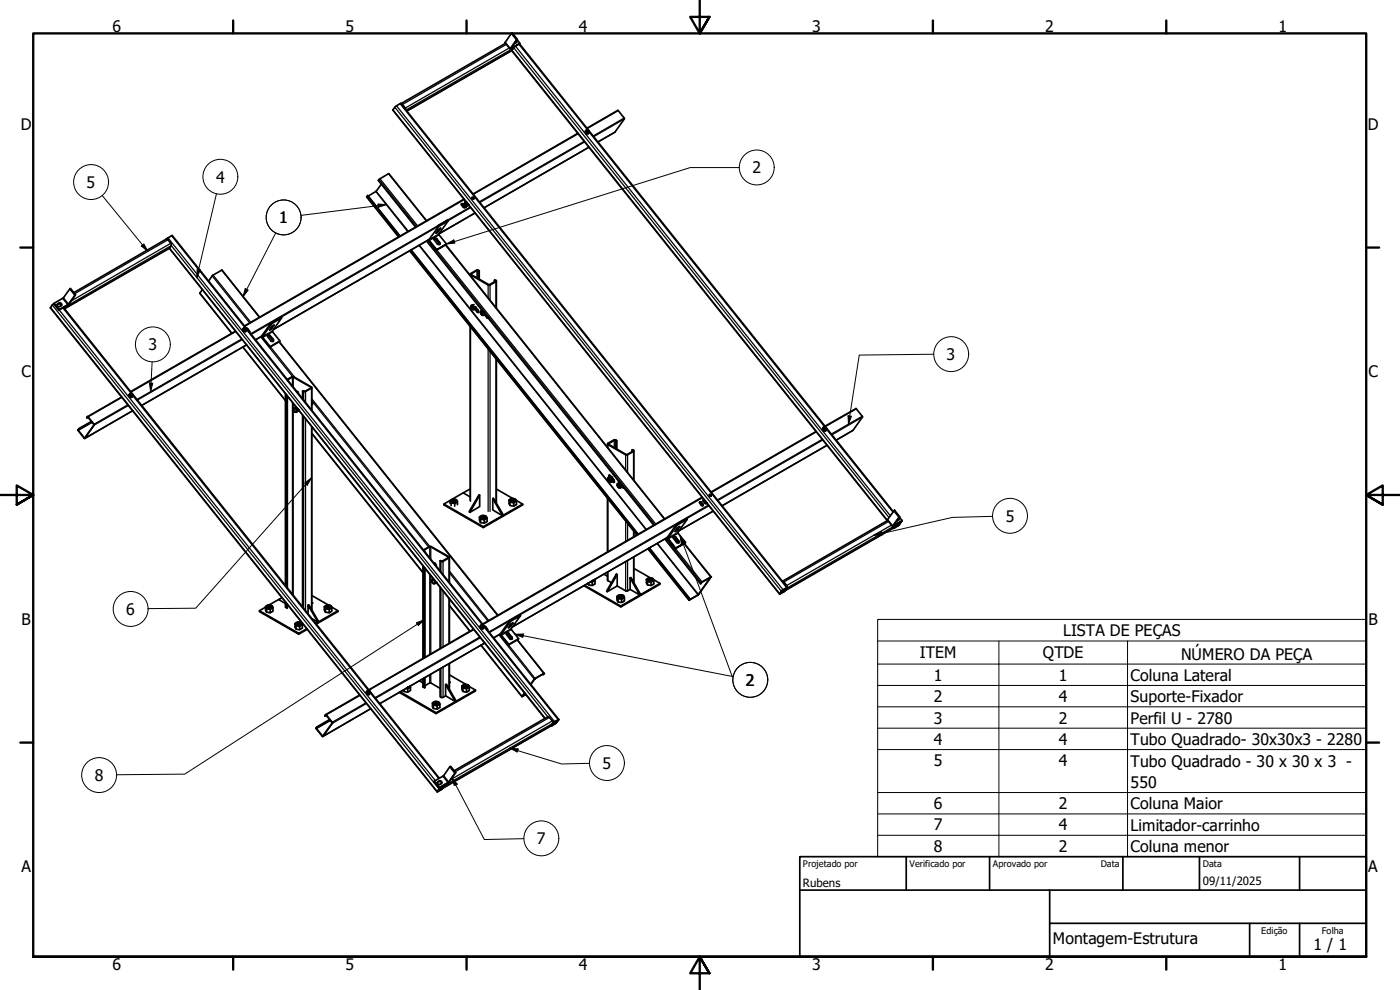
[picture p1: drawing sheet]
<svg xmlns="http://www.w3.org/2000/svg" width="420mm" height="297mm" viewBox="0 0 420 297" stroke-linecap="round" stroke-linejoin="round" font-family="sans-serif">
<g fill="none" stroke="#000" stroke-width=".38">
<path d="M151.6 12.7l1.6 1.9M152 13.3l-31.2 18.1M152.8 14.4l-31.2 18M153.4 14.4v.1M154.2 14.3l112.6 141M154.2 14.4l-32.3 18.6M154.7 13.8l112.5 140.9M155.7 13.3l20.6 25.7M117.9 32.9l116.1 145.3M118.5 32.2l116 145.2M119 31.7l116 145.3M120.1 31.1l116 145.2"/>
<path d="M120.8 31.5l-.1 .1M122.1 33.3l31.6-18.2 112.7 141.1M176.8 39.7l70.7 88.4M184.5 39.7l-5 2.9M185.5 33.2l-9.3 5.4M187.3 35.4l-9.3 5.4M187.4 35.7l-9.2 5.3M110 59l9.7 12M112.8 57.5l9.6 12M112.9 57.4l9.7 12M113.7 53.8l11.3 14.2M114 53.6l11.3 14.2"/>
<path d="M116.6 52.1l11.4 14.2M139.4 59.9l-65.9 38M173.5 40.1l-31.5 18.2M175.3 42.4l-31.5 18.2M175.5 42.6l-31.5 18.2M176.7 44.2l-31.4 18.1M50.4 71.9l-28 16.2M50.4 71.4l116 145.1M50.9 74.5l112.7 141M50.9 74.4l-31.6 18.2M51.2 73l-29.8 17.3M51.4 73.7l-32.3 18.7"/>
<path d="M51.4 73.7l113 141.4M51.5 70.7l22 27.6M123 75.2l68.1 85.3M125.7 73.6l68.2 85.3M125.9 73.5l68.1 85.4M128.3 72.1l68.2 85.3M128.6 72l-46.5 26.8M131.1 71.6l-.2 .3M131.1 75l65.7 82.2M131.4 68l-47 27.2M131.4 69.2l.2 .3M131.7 70.2l-3 1.6"/>
<path d="M131.8 70.5l-3.1 1.8M132 72.8l-.2 .1M132.1 68.5l.1 .1M133.7 73.5l65.7 82.3M139 61.3h-.1M140.6 61.5l-.4 .1M140.6 61.6l-.2 .1M141.2 62.1l-66 38M141.3 62.3l-6.9 4M142.6 63.9l-10.8 6.3M15.2 92.3l116 145.2M15.7 91.5l116.1 145.2"/>
<path d="M17.3 91.2l-.1 .2M17.8 91l.6 .7M17.8 93l112.8 141.2M17.8 90.9l-.1 .2M18.2 91.2h.1M18.8 89.5l1.5 2.1M18.9 92.4l20.5 25.6M19 89.3l1.6 1.9 .2-.1M60 87.9l9.6 12.1M63.7 82.8l11.2 14.1M63.9 82.5l11.3 14.2M66.5 81.1l11.4 14.1"/>
<path d="M70.7 99.5l-31.4 18.2M74 99l70.8 88.5M74.3 98.6l-.1 .1M74.8 99.2l-.1 .1M74.8 99.4l-.1 .1M81.3 97l-5.9 3.3M81.4 98.3l.2 .2M81.8 99.3l-3 1.7-.2-.3M81.8 99.6l-3.1 1.8M82.2 97.5v.1M141.2 82.5v.2M141.2 98v52.4"/>
<path d="M141.4 82.2v.1M143.1 81.1v2.3M143.3 93.5l-.1 .1M143.4 81.1v2.5M146.2 95.2l-.1 .1M146.5 85.5v3.9M147.1 85.5v4.6M148.7 84.3v.1M148.8 84.5v7.8M36.6 119.2l-10.2 5.9M39.9 118.7l70.7 88.5M72.5 101.7l-31.4 18.2"/>
<path d="M72.7 101.9l-31.5 18.2M72.9 104.1l12.8 16M74 103.5l-31.5 18.2M78.2 101l9.6 12M78.5 100.8l-1.8 1.1M81.1 100.7l-.1 .2M81.2 104.1l7.3 9.1M82 101.8l-.1 .2M83.8 102.6l65.5 82M85.8 118.3v57.6M87.8 113.1v2.6M88 113.1v3"/>
<path d="M91.1 117.5v2.5M91.7 117.5v3.2M93.3 116.2v.2M93.5 116.4v6.5M93.6 119.7l35.4 44.2M146.5 104.7v48.8M147.1 105.5v48M148.8 107.6v43.2M25.5 131.3l-.2 .1M26.2 125l.2 .1M27.6 126.7l-4.2 2.3M27.7 126.7l-4.2 2.5"/>
<path d="M38.4 121.5l-10.2 5.9M38.5 121.7l-10.3 5.8M39.8 123.2l-14.4 8.2M87.8 120.7v57.5M88 121.1v57.5M91.1 125v57.5M91.7 125.7v57.5M93.5 127.9v54.9M93.6 120.3l35.1 43.8M93.6 130l33.3 41.8M182.4 133l.2 .1-.2 1.3M184.2 132l.1 2.3"/>
<path d="M184.8 132l-.1 2.5M187.9 136.4l-.1 4.6M188.2 136.4l.1 5.3M190.1 135.1v8.8M245 129.6l-31.4 18.2M246.8 131.8l-31.5 18.2M247 132l-31.5 18.2M248 128.8l20 24.9M248.2 133.6l-31.5 18.2M256 129.1l-5 3M257 122.7l-9.3 5.3M258.8 124.9l-9.3 5.3"/>
<path d="M258.8 125.1l-9.1 5.4M182.4 149.7v15.8M184 144.4l-.1 .1M186.9 146.2h-.1M187.8 156.3v6.2M188.3 157.1v5M190.1 159.2v1.9M203 157.4l-47 27.1M203.1 158.7l.2 .3M203.5 159.7l-3 1.7-.2-.3M203.9 158l.1 .1M210.4 150.7h.1"/>
<path d="M210.8 149.3l-65.8 38.1M210.9 151.3v.1M211 151.5l-.4 .2M211 151.6l-.2 .2M212 150.9l-.4 .2M212 151.1l-.2 .1M212.6 151.6l-65.9 38M212.8 151.8l-6.7 3.8M214.1 153.3l-10.3 5.9M266.4 155.9l1.5 1.9M266.7 156.4l-31.4 18.2M267.6 157.5l-31.5 18.2"/>
<path d="M268.2 158.4l-32.4 18.7M268.2 157.7h.1M268.4 158.2v.2M268.7 157.7l-32.4 18.7M269.2 157.3l.3 .4M269.4 157.1l.3 .4M269.6 155.7l.1 .2M270.3 156.7v.1M127.1 169.9v27.6M127.1 165.1h.1M128.8 164l.2 3.4M129 172.3v24.1"/>
<path d="M129.3 172.7v23.5M129.4 164l-.1 3.8M132.3 176.6v17.8M132.5 168.3l-.2 .2v3.1M132.8 168.3l.2 .2v3.8M133 177.3v16.8M134.7 167.1h-.1l.1 .3v7.1M134.7 179.5v13.6M134.9 171.3l11.8 14.9M134.9 171.9l11.5 14.5M182.4 171.6v2.6M187.8 168.5v8.8"/>
<path d="M188.3 168.2v9.1M190.1 167.2v7.4M194.4 164.6l12.4 15.5M197.2 163.1l12.2 15.4M197.3 163l12.4 15.3M199.8 161.5l10.7 13.3M200.1 161.4l.2 .3M200.3 161.3l-46.6 26.8M202.7 164.6l8 10.1M202.8 161.1l-.1 .2M203.2 162.2l-.1 .1M203.5 160l-3 1.8"/>
<path d="M203.7 162.3l-.1 .2M205.3 163.1l7.9 10.1M213.4 173.2h-.1M234.2 178h.1M234.9 177l.4 .5M235.2 174.9h.1M235.3 176.9l.3 .3M235.5 175.2h.1M236 176.5h.1M85.8 180.8v1.6M134.7 199.1v7.5M134.9 181.6l6.2 7.8"/>
<path d="M142.2 188.9l-31.5 18.2M144 191.1l-31.5 18.2M144.1 191.4l-31.4 18.1M144.4 193.5l12.4 15.5M145.3 188.1l22.2 27.8M145.4 193l-31.4 18.1M145.7 188.1h.1M146.2 188.7v.1M146.3 188.8l-.1 .1M146.3 189h-.1M149.7 190.5l10.8 13.3M150.1 190.3l10.5 13.3"/>
<path d="M150.2 190.2l-2.1 1.2M152.7 190v.2M153 186.3l-6.1 3.5M153 187.6l.3 .3M153.1 191.1v.1M153.4 188.6l-3 1.7-.2-.3M153.5 188.9l-3.1 1.8M153.7 191.2l-.2 .2M153.9 186.9v.1M155.2 192l8.1 10.1M97.7 214.4l.1 .1M99.1 216.1l-4.2 2.3"/>
<path d="M99.2 216.2l-4.3 2.5M108.1 208.6l-10.2 6M109.9 210.9l-10.3 5.9M110 211.1l-10.3 5.8M111.1 207.9l20.6 25.7M111.3 212.6l-14.5 8.3M127.1 203.6v2.6M129 202.4v2.5M129.3 202.3v2.6M132.3 200.5v8.7M133 200.1v9.1M164.9 215.3l-28.3 16.3"/>
<path d="M165.4 217.7l-32.4 18.7M165.6 217.6l.1 .1M165.7 216.3l-30.4 17.6M165.9 217l-32.4 18.7M166.4 216.6l.3 .4M166.7 216.5l.2 .3M167.4 216l.1 .1M97 220.7l-.3 .2M131.3 235l.2 .3M131.4 237.3v.1M131.4 234.6l-.1 .1M131.9 234.3l-.1 .2"/>
<path d="M132.2 236.4l.3 .4M132.2 236.2l.1 .1M132.5 236.2l.3 .3M132.9 232.9l1.5 1.9-.1 .1M133.2 232.7l1.5 1.9 .2-.1M133.3 235.8h.1M133.3 235.6h.1"/>
</g>
<g fill="none" stroke="#000" stroke-width=".51">
<path d="M151.7 13l-31.4 18.1 .5 .3 1 1.5M153.5 10l.2-.1 1.6 1.9-.3 .1zM153.5 10l-1.9 2.7 1.5 2M153.5 15.2l112.8 141.1M154.2 14.1l-.6 1.1-31.5 18.1M154.9 12.3l.1 .4M155 12.2l.1 .4-.7 .5M155.2 11.9l.8 1.1M155.3 11.8l-1.9 2.7 2.6-1.5-2.9 1.7 1.9-2.8M155.9 13.1l112.2 140.4M120.5 31.4l1.1 1.4M173.4 40l-31.4 18.2"/>
<path d="M175.7 39.4l-.1 .2 .2 .5M176 39a.57 .57 0 0 1 .7 .2 .57 .57 0 0 1-.2 .8 .6 .6 0 0 1-.6-.3 .6 .6 0 0 1 .1-.7zM176 39.9l-.2 .2M176.1 39.2l-.1 .1a.33 .33 0 0 0 .2 .4 .33 .33 0 0 0 .4-.1M176.1 38.5l9.3-5.4 2 2.4-2.9 4.2-5 2.9M176.4 39a.39 .39 0 0 0-.5 .4 .39 .39 0 0 0 .5 .4 .39 .39 0 0 0 .3-.6M176.6 40l-.2 .2M176.7 39.5l-.1 .1M176.8 39.6l-.3 .6-.7-.1M110.3 58.7l9.8 12.2-9.7-12.2-.4 .4 9.6 12M114.4 55.3l-1.5 2.2-2.4 1.4M139.3 59.7l-65.9 38.1"/>
<path d="M141.6 59.3l.4 .1 .2 .3M176.7 44.2l-31.4 18.1M49.9 71.8l1.8-1.1 116 145.2M50.8 74.5l112.7 141.1M122.9 75.2l68.2 85.3M123.3 75l68.2 85.3M123.4 75l68.1 85.3M128 66.2l-11.3-14.1-3 1.7-.2 .4 11.2 13.9M128 72.3l68.2 85.3M130.2 71.6l.7 .1 1.1 1.6M130.2 71.6l.2-.2 .6 .2 1 1.2a.42 .42 0 0 1-.1 .6 .42 .42 0 0 1-.6-.2zM130.2 71.7h.5l1.3 1.5"/>
<path d="M131.1 74.9l2.9-1.7-3.1 1.9M131.4 69.2l-.1 .2M131.6 68l-.3-.3 3-1.7 .2 .3-2.8 3.9 2.3 3M131.6 68.8l-.8 1.2 .6-.3 .9-1.3-.8 .5M133.8 73.5l65.7 82.2M134.5 66.3l-2.9 1.7-2.8 3.9v.2l2.3 2.8-.2 .2-2.4-3.1-46.4 26.9M138.4 61.2l.6 .2M138.9 61.8v.2M139.1 62.2l.3 .1M139.1 61.3l-.4-.2-.3 .2 .5 .8M139.1 61.5h.1M139.2 61.1l-.3 .5 .3 .6h.5l.4-.4"/>
<path d="M139.4 62h.1M139.4 61.3h.1M139.4 61.3l.4 .3M139.4 61.3l.3 .2M139.5 60.6h.5l.6 1M139.6 61.4h.1M139.6 61.2l-.2 .1M139.6 61.3h.1M139.7 61.2l-.3 .1M139.7 61.5l.1 .1M139.7 61.2l.1 .1M139.7 61.2l-.1 .1"/>
<path d="M139.8 61.5v.1M139.8 61.3l.1 .1M139.8 61.6h.1M139.8 61.3h-.1M139.8 62h.1M139.8 61.3l-.1 .2M139.9 60.5a.29 .29 0 0 0-.4 .1 .29 .29 0 0 0 .1 .4M139.9 61.4v.1M139.9 61.5l-.1 .1M140.4 61.2l-.3 .2M140.5 61.3l-.4 .2M140.7 61.5l-.2 .2-.4-.1"/>
<path d="M142.6 63.9l-10.8 6.3M16.1 91.1l-1 1.3 116.1 145.2M17.1 91.4l.9-.4 .3 .2 .1 .5 .1-.4-.3-.4-.9 .3-.2 .5 .4 .3 .9-.3M18.1 91.1l.3 .4M18.2 91.2l.2 .2M19 92.3l112.8 141.2M19 92.3h.1M21 86.7l.1-.2 1.6 1.9-.2 .2zM21 86.7l-2 2.6-2.9 1.9 1.6 1.9 .1-.2M22.2 87.8l27.7-16.1 .5 .2 1 1.4-.5 1.2-31.5 18.1M22.5 88.6l-2 2.7-2.7 1.6-1.5-1.9M22.7 88.4l-2 2.8-3 1.9"/>
<path d="M60.7 86.9l-.8 1.1 9.6 12M62.6 84.3l1.2-1.6 2.8-1.7 11.3 14.2M70.7 99.4l-31.5 18.1M73 98.7l-.2 .2 .3 .5M73.2 98.3a.56 .56 0 0 1 .8 .2 .56 .56 0 0 1-.3 .8 .58 .58 0 0 1-.6-.3 .58 .58 0 0 1 .1-.7zM73.2 99.2l-.1 .2M73.3 98.5l.2-.2a.35 .35 0 0 1 .5 .3 .35 .35 0 0 1-.4 .4 .35 .35 0 0 1-.3-.4zM73.3 98.5v.4l.6 .1M73.7 98.4a.36 .36 0 0 0-.5 .4 .36 .36 0 0 0 .5 .3 .36 .36 0 0 0 .2-.6M73.8 99.3l-.1 .3M73.9 98.5h.3l.6 .7v.4M73.9 98.9l-.1 .1"/>
<path d="M74 98.5l.7 .8M74.1 98.9l-.2 .3a.38 .38 0 0 1-.3 .4 .38 .38 0 0 1-.4-.2h-.1M74.7 99.2h-.2M74.7 99.3l.1 .3M74.7 99.3l-.1 .1M81.4 96.8l-2.9 4 .2 .5 2.3 2.9 3-1.9-2.3-3 2.8-3.9-2.9 1.7M81.4 96.8l.2 .3-2.8 3.9 2.3 3M81.5 98l.8-.5-.7 1.1-.7 .4zM81.7 97.9l-.4 .6M84.5 95.4l-.2-.3-2.9 1.7M141.1 82.2l2.3-1.2 .4 .3-.7-.2-1.8 1.2 5.4 3.2 2.1-1.1-.4-.3h.4l.2 .3-2.3 1.2-5.5-3.1zM141.1 82.3v.3"/>
<path d="M141.1 97.9v52.3M141.4 92.1l.5 .3-.1 .3-.3-.1zM141.4 92.2a.3 .3 0 0 1 .5 .1 .3 .3 0 0 1-.2 .4M141.4 91.7v.5M141.4 92.2v-.2a.57 .57 0 0 1 .7-.2 .57 .57 0 0 1 .2 .8 .29 .29 0 0 1-.3 .3 .29 .29 0 0 1-.3-.2l.2 .2 .5-.1M141.4 92.2v.1M141.5 92l.4 .3v.5M141.5 91.9l.5 .3v.5M141.5 91.9l.5 .5-.1 .3M141.6 91.9l.4 .2v.5M141.6 91.9l.5 .4-.1 .3M141.8 91.4l-.4 .3"/>
<path d="M141.9 91.6l.5 .6M141.9 91.6l-.5 .1M142.3 91.4l-.4 .2M142.4 92.2v.6M142.6 92.7l1 1M142.7 92.1l.9 1.2a.28 .28 0 0 1 0 .4 .28 .28 0 0 1-.4-.1l-.7-.8M142.7 92l-.3 .2M142.9 92.5l-.5 .3M143.7 81.3v2.4M143.8 81.3v2.5M144.3 94l.4 .5v-.5l-.4-.2a.36 .36 0 0 1 .5 .2 .36 .36 0 0 1-.2 .5M144.3 93.4h.5"/>
<path d="M144.3 93.4v.6M144.3 93.9v-.1a.39 .39 0 0 1 .3-.5 .39 .39 0 0 1 .4 .5l.2 .7h-.6M144.4 93.7l.4 .2v.6v-.5l-.5-.2M144.4 93.7h.1M144.5 93.7l.4 .1v.6v-.4zM144.5 93.6l.5 .4-.1 .4M144.5 94.4l.1 .1M144.6 94.5l.6 .1M144.7 93.1l-.4 .3M144.8 93.4l.4 .6M144.8 93.3v.1M145.2 94v.6"/>
<path d="M145.3 93.9l-.1 .1M145.5 94.4l1.1 1h-.4l-.7-.9M145.7 94.3l-.5 .3M148.4 84.1v.5M149 84.3v8.2M36.5 119.1l-10.2 5.9M38.7 118.4l-.1 .2 .3 .5M39.1 118a.54 .54 0 0 1 .8 .5 .54 .54 0 0 1-.8 .4l-.1-.1a.4 .4 0 0 1-.3-.4 .4 .4 0 0 1 .4-.4zM39.1 118.9l-.2 .2M39.2 118.2l-.1 .1a.32 .32 0 0 0 .1 .4 .32 .32 0 0 0 .4 0M39.5 118.1a.4 .4 0 0 0-.5 .3 .4 .4 0 0 0 .4 .5 .4 .4 0 0 0 .4-.6h-.1M39.6 119l-.1 .2"/>
<path d="M39.7 118.6l-.1 .1M39.9 118.7l-.4 .5-.6-.1M72.9 104.1l12.8 16.1M74 103.5l-31.5 18.2M78.5 100.9l-1.8 1.1M80.3 100.7l.6 .1 1.1 1.3v.3M80.3 100.7l.4-.3 .3 .2 1.1 1.4a.44 .44 0 0 1-.3 .5 .44 .44 0 0 1-.5-.2zM80.7 100.7l1.3 1.6M83.8 102.5l65.6 82.1M84 102.3l-3 1.9M85.7 118.2v57.5M86.1 118.7v57.5"/>
<path d="M86.2 113.8l1.5-.8h.4l5.4 3.1 .1 .3-2 1.1h-.4l-.4-.2 .2-.1 .4 .3 1.9-1.1v-.2l-5.3-3.1-1.7 .9M86.2 118.9v57.5M89.1 117.5l.4 .5-.3-.5M89.5 117.9l-.3-.4 .3 .5M90.8 117.3v2.3M93.6 116.3v6.8M149 107.8v43.2M23.6 128.6l-.2 .5 1.9 2.3M23.6 128.6l-.1 .5 1.8 2.3M25.3 131.4l.2 .1M26.2 125l2 2.5-2.9 3.9M26.2 125l-.1 .4 .4-.2"/>
<path d="M26.4 125.1l-.3 .3M27.5 126.4l-3.9 2.2M27.6 126.5l-3.9 2.2M28.2 127.3l.1 .2-2.8 4M39.8 123.2l-14.3 8.4M88.1 122.5l.8-.3 .2 .3a.65 .65 0 0 1-.1 1.1M88.1 122.5a.74 .74 0 0 1 .7 .3 .74 .74 0 0 1 0 .9 .63 .63 0 0 1-.7-.5 .63 .63 0 0 1 .4-.7l.1 .2a.63 .63 0 0 1 .4 .9 .75 .75 0 0 1-.9-.2 .75 .75 0 0 1 0-.9zM88.8 122.2l-.2 .1M88.9 122.2l-.4 .2M89 122.2l-.1 .1M89 122.4l.3 .4M89.1 122.5l.2 .3"/>
<path d="M89.3 122.9v.4M89.3 122.8l-.3 .2M89.4 122.8v.2M89.4 123h.1M89.5 123h.1M89.5 123l-.1 .1M90.8 124.6v57.5M93.6 120.7v.6M93.6 130.1l33.3 41.7M93.6 128.1v54.9M182.3 133.2v1M185 132.3l-.6-.2-1.8 1.2 5.3 3.1 2.1-1-.2-.5 .4 .4-1.9 1.2h-.5l-5.4-3.1v-.3l2-1.2 .7 .3v2.5"/>
<path d="M185.1 132.2l-.1 2.5M189.7 135v.5M190.2 135.2v8.9M244.9 129.5l-31.5 18.1M247 128.6l-.2 .2M247.1 128.1l-.1 .3a.62 .62 0 0 0 0 .8 .62 .62 0 0 0 .8 .1l.1-.2M247.1 128.1a.54 .54 0 0 1 .9 .3 .54 .54 0 0 1-.6 .7l-.4-.5zM247.3 128.3v.1a.33 .33 0 0 0 .1 .4 .33 .33 0 0 0 .4 0M247.3 129.1l-.1 .2M247.6 127.9l9.4-5.3 1.9 2.5-2.9 4-5 3M247.7 128.3a.42 .42 0 0 0-.6 .3 .42 .42 0 0 0 .4 .5 .42 .42 0 0 0 .5-.5l-.2-.3M247.9 128.7l-.1 .1"/>
<path d="M248.2 133.6l-31.5 18.2M133.2 151.2l11.8 6.8M135.1 150.3l.3 .6M135.1 150.3a1.31 1.31 0 0 1 2.2 .2v.1M135.1 150.3v.8M135.4 150.9l1.1 .2M135.4 150a1.07 1.07 0 0 1 1.8 .5 1.25 1.25 0 0 1-2-.1zM135.4 150.9v.8M135.6 150.2l.6-.2 .6 .2a.65 .65 0 0 1-.6 .6 .65 .65 0 0 1-.7-.4zM135.6 150.2a.61 .61 0 0 1 .7-.3 .61 .61 0 0 1 .4 .7l-.7 .1-.5-.3zM135.6 150.5l.5-.3 .7 .3M135.6 150.4l.3-.2h.6l.3 .2"/>
<path d="M135.8 150.7h.9M135.8 150.7h.7M135.9 150.7h.6M136.1 150.7a.38 .38 0 0 1-.5-.4 .38 .38 0 0 1 .7-.2 .35 .35 0 0 1 .5 .3 .35 .35 0 0 1-.5 .3M136.5 151.1v.8M136.8 150.5l-.4-.2-.8 .2 .7-.1 .4 .2-.2-.2-.8 .2h1M137.3 150.6l-.8 .5M137.3 150.6v.8M139 147.9l-5.8 3.3v.3l11.8 6.8M141.1 146.7l-2.1 1.2 2.1 1.2M143.8 148.4l.2 .2-3 5.1-.2-.2zM143.9 155.2l.3 .6"/>
<path d="M143.9 155.2v.9l.3 .7M143.9 155.2a1.36 1.36 0 0 1 2.3 .3M144 148.6v3.4l-3 1.7M144.1 155a1.27 1.27 0 0 1 1.9 .3 1.22 1.22 0 0 1-2-.1zM144.2 155.8l1.2 .2M144.2 156.8l1.2 .1M144.2 155.8v1M144.5 155.3l.5-.3 .6 .3M144.5 155.1l.5-.2a.47 .47 0 0 1 .7 .4 .47 .47 0 0 1-.8 .3l-.5-.2zM144.5 155.5l.3-.2 .7 .2M144.5 155.4l.4-.2 .6 .2M144.5 155.1l.5-.2a.47 .47 0 0 1 .7 .5 .47 .47 0 0 1-.9 .2 .33 .33 0 0 1-.4-.1 .33 .33 0 0 1 .1-.4z"/>
<path d="M144.6 155.2l-.1 .2 .8-.3 .3 .3-.2-.2zM144.7 155.6h.7M144.7 155.4l.8 .1zM144.9 155.6l-.3-.1a.52 .52 0 0 1 .4-.6 .52 .52 0 0 1 .6 .3l-.4 .4M145 158l11.8-6.8v.3l-11.8 6.8zM145.4 156v.9M146.2 155.5l-.8 .5M146.2 155.5v.9l-.8 .5M147.9 149.6l.2-.1 3 5-.3 .2zM147.9 149.6v3.4l2.9 1.7M149 146.7l4.9 2.9M152.8 150l.2 .7"/>
<path d="M152.8 150v1.1l.2 .5M152.8 150a1.31 1.31 0 0 1 2.2 .4M153 149.9a1.08 1.08 0 0 1 1.8 .4 1.06 1.06 0 0 1-1 .5 1.06 1.06 0 0 1-.9-.8zM153 150.7l1.2 .2M153 151.6l1.2 .2M153 150.7v.9M153.2 150l.5-.2h.5a.42 .42 0 0 1 .2 .7 .42 .42 0 0 1-.6 0l-.4-.1zM153.2 150l.7-.2a.44 .44 0 0 1 .7 .4 .44 .44 0 0 1-.7 .3l-.5-.1zM153.3 150.3l.3-.3 .8 .2-.7-.2zM153.3 150.2l.4-.3 .7 .3M153.4 150.4h1zM153.7 150.5h-.1a.34 .34 0 0 1-.3-.5 .34 .34 0 0 1 .5-.2l.3 .1a.33 .33 0 0 1 .3 .4 .33 .33 0 0 1-.4 .2"/>
<path d="M154.2 150.5h-.7h.7M154.2 150.9v.9M154.4 150.4l-.4-.2-.6 .2 .2-.2 .8 .2M154.9 150.1l1.9 1.1M155 150.4l-.8 .5M155 150.4v1l-.8 .4M182.3 149.5v16.1M182.4 143.9l.4 .2v.3l-.4-.1zM182.4 144v-.1a.35 .35 0 0 1 .5 .1 .35 .35 0 0 1-.3 .5v-.1M182.4 143.4h.4M182.4 143.4v.6M182.4 143.9v-.2a.59 .59 0 0 1 .7 0 .59 .59 0 0 1 .2 .7l-.2 .2-.4-.1 .6 .1"/>
<path d="M182.4 144v.1M182.6 143.7l.4 .2v.5l-.1-.5-.4-.2 .5 .4-.1 .4v-.5l-.5-.2M182.6 143.7l.4 .2v.5M182.8 143.2l-.1-.2a.29 .29 0 0 1 .1-.4 .29 .29 0 0 1 .4 .1l1.2 1.6a.27 .27 0 0 1-.1 .4 .27 .27 0 0 1-.4-.2l-.1-.1M182.8 142.5l.1 .7M182.8 143.4l.5 .6M182.9 143.2l-.5 .2M183.3 143.1l.5 .6M183.3 143.1l-.4 .1M183.3 144v.6M183.3 143.1l-.5 .3M183.5 143.1v.1"/>
<path d="M183.5 143.2l.3 .3v.4l-.2-.7M183.5 143.2h.1M183.5 143.1l-.1 .1M183.6 143.2h-.1M183.8 143.7v.6M183.8 143.7l-.5 .3M183.8 144.3l-.5 .3M183.8 143.9l.2-.2-.2 .4M183.8 144.3l.5 .4M183.9 143.9h-.1M183.9 143.6l-.1 .3M185.3 145.7a.34 .34 0 0 1 .5 0 .34 .34 0 0 1-.2 .5"/>
<path d="M185.3 145.1v.6M185.3 145.7v-.1a.39 .39 0 0 1 .3-.5 .39 .39 0 0 1 .5 .4l.1 .7h-.6M185.3 145.7h.1M185.4 145.5l.4 .2v.5M185.4 145.5l.5 .2v.5v-.5l-.4-.2M185.5 145.4l.4 .2v.6M185.5 145.4l.4 .1v.6M185.5 146.2h.1M185.6 146.2l.6 .2M185.7 144.4v.5M185.7 144.4l.2 .5M185.8 145.1l.4 .6"/>
<path d="M185.8 145.1h-.5M185.8 144.9l-.5 .2M186 144.8l-.2 .1M186.1 145l-.3 .1M186.2 145.7v.7M186.6 145.5l-.4 .2M186.8 146l.5 .4-.6-.3M186.8 145.8v.2M186.8 146l-.6 .4M190.2 159.4v1.6M203.3 157.5l-.2-.2 3-1.7 .1 .2-2.7 3.9v.2l2.2 2.8M203.3 158.5l.7-.5-.7 1-.7 .5z"/>
<path d="M203.4 158.4l-.4 .5 .3-.5M206.2 155.8l-2.9 1.7-2.8 4 2.3 3-.1 .1-2.2-2.8-.2-.6 2.8-3.9M209.9 150.7h.5M210.5 151.6l-.6-1 .5 .1 .5 1M210.7 149.2l-65.9 38M210.8 151.3l-.4 .2M210.9 151.4l-.4 .2M210.9 151.3a.28 .28 0 0 1 0 .5 .28 .28 0 0 1-.4-.2M211 150l.5 .2 .5 .9M211.3 150l-.4 .2 .6 .8M211.9 150.7l-.4 .2M212 150.7l-.5 .3"/>
<path d="M212.1 150.9l-.1 .2-.5-.1M212.9 148.5l.2-.1 .3 .4M214.1 153.3l-10.3 5.9M266.4 156.1l-31.6 18.3 .5 .2 1 1.7-116-145.3-1.6 .9-.8 1.2 116 145.1M268 158.5h.1M268.2 158.4l-32.5 18.8M268.3 153.3l-2 2.6 1.5 2M268.5 153.1l1.5 2-.2 .1-1.5-1.9zM268.7 157.7l1.8-1.2-.8 1.1-1.5 .8M268.7 157.7l-.5 .7M268.7 157.5v.2M268.9 157.5l1.4-.8-.7 1-1.3 .7z"/>
<path d="M269.7 155.6v.3M269.7 155.4v.5M269.7 155.9l-.6 .4M269.9 155.2l.9 1M270 155.1l-1.9 2.6 2.7-1.5-.2 .2-2.8 1.5 2-2.7M270.4 156.5h.1M83.6 179.9l-2.9 1.6M84.6 179.3l-1 .6 2.1 1.2M93.6 178.7l5 2.8M126.9 169.8v27.8M127.1 165l1.8-1.1h.4l5.6 3.3-1.9 1.3h-.5l-.4-.2M127.2 165.1l2.1-1 5.3 3.1-1.9 1.2-.6-.1"/>
<path d="M127.4 165.4l.1 .1M127.4 170.3v27M127.5 170.5v26.7M129.6 173.9a.74 .74 0 0 1 .8 .4 .74 .74 0 0 1-.1 .8 .65 .65 0 0 1-.7-.4 .65 .65 0 0 1 .3-.8 .68 .68 0 0 1 .6 .5 .68 .68 0 0 1-.2 .7h-.3l-.4-.6zM130 173.7l-.4 .2M130.1 173.8h.1M130.2 168.9l.1 .1M130.2 169l.2-.1 .5 .9M130.4 168.9l-.1 .1M130.5 169l.3 .5M130.6 174.4v.1M130.7 169.6l.2 .2"/>
<path d="M130.9 174.7l-.3 .4M132.1 168.3v2.9M132.1 176.2v18.4M134.9 167.2v7.5M134.9 179.7v13.3M175.3 175.8l11 6.3M175.5 175.6l10.8 6.2M176.4 175.1l.3 .3M176.7 175.4l1 .2M176.7 174.9v.5M177.7 174.4l.4-.3zM177.7 174.7v.9"/>
<path d="M177.9 174.2h.1M177.9 174.2l-.2 .2M178.6 174.2l-.2-.3v.3l-1.1 .3 .4 .2M178.6 174.2l-.9 .5M178.6 174.2v1l-.9 .4M181.2 172.3l1.1 .6M182.3 171.6v2.4l1.2 .8M185 172.3l.2 .1-3 5.1-.1-.2zM185.2 179v.9l.3 .7M185.2 179l.3 .6M185.2 179a1.29 1.29 0 0 1 2.2 .3M185.2 175.8l2.8 1.5 1.1-.5"/>
<path d="M185.2 172.4v3.4l-3 1.7M185.4 178.8a1.24 1.24 0 0 1 1.9 .3 1.11 1.11 0 0 1-1.1 .5 1.11 1.11 0 0 1-.9-.7zM185.5 179.6l1.1 .2M185.5 179.6v1M185.7 179.1l.5-.3 .7 .3M185.7 179.2l.4-.1 .7 .1M185.7 178.9l.9-.2a.38 .38 0 0 1 .3 .5 .38 .38 0 0 1-.5 .2l-.7-.1zM185.8 178.8l.5-.1 .5 .2a.43 .43 0 0 1 0 .5 .43 .43 0 0 1-.6 0 .37 .37 0 0 1-.5-.1 .37 .37 0 0 1 .1-.5zM185.9 179.4h.8M185.9 179.4h.7M186 179.4h.6M186.1 179.4a.32 .32 0 0 1-.4-.1 .32 .32 0 0 1 .2-.4h.8a.31 .31 0 0 1 .2 .4 .31 .31 0 0 1-.5 .1"/>
<path d="M186.6 179.8v.9M186.8 179.3h-1l.3-.2 .7 .2M186.8 179.2l-.2-.2-.9 .1 .9-.2 .3 .3M187.4 179.3l-.8 .5M187.4 179.3v1l-.8 .4M189.1 173.4l2.9 5.1 .3-.1-2.9-5.1-.3 .1v3.4l2.9 1.7M190.2 167.1v7.7M190.2 170.5l5 2.9M194 173.8v1l.3 .6M194 173.8l.3 .7M194 173.8a1.27 1.27 0 0 1 2.2 .4M194.2 173.7a1.12 1.12 0 0 1 1.9 .4 1.17 1.17 0 0 1-2-.2z"/>
<path d="M194.3 175.4l1.1 .2M194.3 174.5l1.1 .2M194.3 174.5v.9M194.4 173.9a.67 .67 0 0 1 .8-.4 .67 .67 0 0 1 .5 .7l-.8 .2zM194.4 164.6l12.4 15.5M194.5 173.8l.4-.2a.5 .5 0 0 1 .7 0 .5 .5 0 0 1 0 .7 .5 .5 0 0 1-.7 .1l-.3-.2zM194.6 174.2l.3-.2 .7 .2-.3-.2-.7 .2M194.6 174l.8-.2 .3 .3-.5-.3zM194.6 174l.3-.3 .8 .3M194.6 174.2h1h-.9M194.8 164.5l12.1 15.3-.1 .3 2.8-1.7 3.7-5.2-2.7 1.5-.4 .5 .2-.3 3-1.8-4 5.4M194.8 174.3h.7"/>
<path d="M194.8 174.3h.6M194.9 164.4l12 15.4M195 174.4a.39 .39 0 0 1-.4-.5 .39 .39 0 0 1 .6-.2h.1a.33 .33 0 0 1 .4 .4 .33 .33 0 0 1-.4 .3M195.4 174.7v.9M196.2 173.9l1.9 1.2M196.2 174.2l-.8 .5M196.2 174.2v1l-.8 .4M199.5 161.7l10.7 13.5M200.3 161.3l-46.6 26.8M202 161.1l.6 .1 1.1 1.7M202 161.1l.3-.2 .3 .1 1.1 1.3a.41 .41 0 0 1-.1 .6 .41 .41 0 0 1-.6-.2zM202.2 161.1l1 1.3v.3"/>
<path d="M202.3 161.1l1 1.3-.2 .4M202.8 164.5l2.9-1.8-3 1.9M205.4 163.1l8 10M207.1 179.7l-.2 .3M234.7 177.2l1.4-.8-.6 .9-1.4 .8zM234.8 177.1l1.5-.8-.7 1-1.7 .9zM235 174.6l1.1 1.4M77.9 183.2l11.8 6.8v.3l-11.8-6.8zM79.7 182a1.37 1.37 0 0 1 2.2 .2v.2M79.7 182v1l.3 .6M79.7 182l.3 .7M79.7 182.2l-1.8 1"/>
<path d="M79.8 182a1.13 1.13 0 0 1 2 .3 1.13 1.13 0 0 1-2-.3zM80 183.6l1.1 .2M80 182.7l1.1 .2M80 182.7v.9M80.1 182l.5-.2a.48 .48 0 0 1 .7-.1 .48 .48 0 0 1 .1 .7 .48 .48 0 0 1-.6 .1l-.5-.1zM80.2 182.2l.4-.3 .6 .1 .2 .2-.4-.2-.7 .2M80.2 182l.3-.2 .8 .1a.62 .62 0 0 1-.3 .7 .62 .62 0 0 1-.8-.2zM80.3 182.4l.3-.2 .7 .2M80.3 182.2l.7-.2 .3 .3-.3-.2zM80.5 182.5h.7M80.5 182.5h.6M80.6 182.5l-.1-.1a.37 .37 0 0 1-.2-.5 .37 .37 0 0 1 .6-.1l.3 .1a.25 .25 0 0 1 .2 .3 .25 .25 0 0 1-.2 .2l-.2 .1"/>
<path d="M81.1 182.9v.9M81.2 182.4h-.8l.4-.2 .5 .2M81.9 182.4v.9l-.8 .5M81.9 182.4l-.8 .5M85.7 180.6v1.6M86.1 181.2v1.3M86.2 181.3v1.2M88.5 187.1a1.27 1.27 0 0 1 2.2 .4M88.5 187.1v1l.3 .6M88.5 187.1l.3 .7M88.7 187a1.12 1.12 0 0 1 1.9 .4 1.12 1.12 0 0 1-2-.3zM88.8 188.7l1.1 .2"/>
<path d="M88.8 187.8l1.1 .1M88.8 187.8v.9M89 187.1l.5-.2a.5 .5 0 0 1 .7 0 .5 .5 0 0 1 0 .7 .5 .5 0 0 1-.7 0l-.5-.3zM89.1 187.4l.3-.2 .8 .2-.4-.2-.6 .2M89.1 187.3l.8-.2 .3 .3-.3-.3zM89.1 187.3l.4-.3 .7 .3M89.1 187.1l.4-.2a.48 .48 0 0 1 .7 0 .48 .48 0 0 1 0 .7 .48 .48 0 0 1-.7 0h-.1a.31 .31 0 0 1-.3-.2 .31 .31 0 0 1 0-.3zM89.2 187.5h.9h-.9M89.3 187.6h.7M89.3 187.6h.6M89.5 187.6a.39 .39 0 0 1-.4-.5 .39 .39 0 0 1 .6-.2l.3 .2a.31 .31 0 0 1 .2 .4 .31 .31 0 0 1-.4 .1M89.9 187.9v1"/>
<path d="M90.7 187.5v1l-.8 .4M90.7 187.5l-.8 .4M92.1 188.6l-2.4 1.4M92.2 188.8l-2.5 1.5M92.5 181.6l2.9 5.1 .2-.2-2.9-5-.2 .1v2.6M93.6 180.8l.3 .1-.3 .2M93.7 185.7l1.7 1M97.3 182a1.4 1.4 0 0 1 2.2 0l.1 .4M97.3 182v1l.4 .6M97.3 182l.4 .7M97.7 183.6l1.1 .2M97.7 182.7l1.1 .2"/>
<path d="M97.7 181.8a1.04 1.04 0 0 1 1.7 .5 1.17 1.17 0 0 1-1.9-.2zM97.7 182.7v.9M97.9 182l.4-.2a.49 .49 0 0 1 .7 0 .49 .49 0 0 1 0 .7 .49 .49 0 0 1-.7 0l-.4-.2zM97.9 182l.8-.2a.37 .37 0 0 1 .4 .4 .37 .37 0 0 1-.5 .3l-.6-.1zM98 182.4l.2-.2 .8 .2M98 182l.7-.1 .4 .3-.5-.2-.7 .2zM98 182.4l.5-.2 .4 .2zM98.1 182.5h.7zM98.4 182.5a.38 .38 0 0 1-.5-.5 .38 .38 0 0 1 .7-.2l.5 .3-.5 .4M98.8 182.9v.9M99 182.3l-.4-.2-.7 .2 .4-.3 .8 .3M99.5 182.1l1.9 1.1"/>
<path d="M99.6 182.4l-.1 1-.7 .4M99.6 182.4l-.8 .5M101.4 183.2l-6.7 3.9M101.4 183.2v.3l-6.5 3.7M134.9 199.1v7.7M134.9 181.7l6.1 7.7M142.1 188.8l-31.4 18.2M144.1 187.8l-.1 .2 .3 .6M144.3 193.6l12.4 15.4M144.4 187.5a.54 .54 0 0 1 .8 .2 .54 .54 0 0 1-.3 .8l-.5-.3a.37 .37 0 0 1-.3-.3 .37 .37 0 0 1 .3-.4zM144.5 188.3l-.2 .3M144.6 187.6l-.1 .3 .2 .3 .5-.2"/>
<path d="M144.9 187.6a.39 .39 0 0 0-.5 .4 .39 .39 0 0 0 .5 .3 .39 .39 0 0 0 .2-.6M145 188.5l-.1 .2M145.4 188.1l-.3 .3a.45 .45 0 0 1-.8 .2M145.4 187.9l.9 .9v.2l-.9-1.1M145.4 193l-31.4 18.1M146.1 188.6l-.1 .1M146.2 188.7l-.1 .1M150.2 190.2l-2.1 1.2M152 190l.7 .2 1 1.6M152 190l.2-.2 .4 .1 1.1 1.4a.41 .41 0 0 1-.2 .5 .41 .41 0 0 1-.5-.2l-1-1.2zM152.1 190l1 1.2 .1 .5-.1-.6-.9-1.1M153 186.2l-2.8 4 .1 .5 2.3 2.8 3-1.7v-.2l-2.2-3 2.8-3.9-3 1.7"/>
<path d="M153 186.2l.2 .2-2.8 3.9 2.3 3M153.2 187.3l.7-.4-.6 1-.8 .5zM153.4 187.2l-.5 .6M155.3 191.9l8 10.1M155.6 191.6l-3 1.9M156.2 184.7l-.2-.2-3 1.7M185.5 180.6l1.1 .1M186.3 181.8l11.8-6.7v.2l-11.8 6.8zM95.1 218.1l-.2 .5 2 2.4M97.5 214.9l.3-.4 1.9 2.4-2.9 4-1.9-2.3 .2-.5M97.7 214.4l2.1 2.4v.2l-2.9 4M97.7 214.4l-.2 .5 .4-.3"/>
<path d="M98.9 215.9l-3.8 2.2M99 215.9l-3.8 2.3M107.9 208.5l-10.2 5.9M110 207.6l-.1 .2M110.3 208.1l-.2 .2M110.4 207.2a.65 .65 0 0 0-.5 .7 .65 .65 0 0 0 .7 .6l.3-.2M110.4 207.4v.4l.5 .1M110.9 207.9h.1M111.3 212.6l-14.4 8.4M119.8 207.8l11.1 6.3M120.1 207.6l10.8 6.3M121 207.1l.2 .3"/>
<path d="M121.2 207.4l1.2 .2M121.2 206.9v.5M122.3 206.3l.4-.2zM122.4 206.2v.1M122.4 206.7v.9M122.5 206.2l-.2 .1M123.2 206.2l-.1-.3-.2 .4-1 .3 .5 .1M123.2 206.2l-.8 .5M123.2 206.2v.9l-.8 .5M125.9 204.3l1 .6M127.4 203.4v3M127.5 205.8l1.8-.9 2.8 1.7"/>
<path d="M127.5 203.3l-.1 3.1-.5-.3v-2.5M129.8 210.9a1.31 1.31 0 0 1 2.2 .4M129.8 210.9l.2 .7M129.8 210.9v1.1l.2 .5M130 210.8a1.17 1.17 0 0 1 1.9 .3 1.11 1.11 0 0 1-1.1 .5 1.11 1.11 0 0 1-.9-.7zM130 211.6l1.2 .2M130 212.5l1.2 .2M130 211.6v.9M130.2 210.9l.7-.2a.43 .43 0 0 1 .7 .4 .43 .43 0 0 1-.7 .3l-.5-.1zM130.3 211.2l.3-.3 .8 .2-.7-.2zM130.3 211.1l.4-.3 .7 .3M130.3 210.9l1-.2a.42 .42 0 0 1 .1 .7 .42 .42 0 0 1-.6 0l-.6-.3z"/>
<path d="M130.6 211.4h.6h-.6M130.7 211.4h-.1a.34 .34 0 0 1-.3-.5 .34 .34 0 0 1 .5-.2l.3 .1a.32 .32 0 0 1 .4 .3 .32 .32 0 0 1-.4 .3M130.9 213.9l11.8-6.8v.2l-11.8 6.8zM131.2 211.8v.9M131.3 211.3h-.9h1M131.4 211.3l-.4-.2-.6 .2 .2-.2 .8 .2M132 211.3l-.8 .5M132 211.3v1l-.8 .4M132.1 200.6v8.5l.6 .2 1-.5M133.7 205.4l.3-.1 2.9 5.1-.2 .1zM133.7 205.4v3.4l3 1.7M134.9 204.6l.2 .1-.2 .2"/>
<path d="M134.9 202.5l4.9 2.8M138.6 205.9a1.39 1.39 0 0 1 2.2 .1v.2M138.6 205.9l.3 .6M138.6 205.9v.9l.3 .6M138.7 205.8a1.13 1.13 0 0 1 2 .3 1.13 1.13 0 0 1-2-.3zM138.9 206.5l1.1 .2M138.9 207.4l1.1 .2M138.9 206.5v.9M139.1 205.9a.63 .63 0 0 1 .7-.4 .63 .63 0 0 1 .5 .7l-.9 .1zM139.1 205.8l.3-.2 .7 .1a.34 .34 0 0 1 .3 .4 .34 .34 0 0 1-.5 .2l-.3 .1a.39 .39 0 0 1-.4-.2 .39 .39 0 0 1-.1-.4zM139.2 206.2l.3-.2 .8 .2M139.2 206l.8-.1 .3 .2-.4-.2z"/>
<path d="M139.3 206.2l.4-.2 .5 .2M139.3 205.9l.7-.2 .3 .3-.4-.2-.8 .2zM139.3 206.2h.8M139.4 206.3h.7M139.4 206.3h.6M139.6 206.4l-.2-.1a.38 .38 0 0 1-.2-.6 .38 .38 0 0 1 .6 0h.2a.26 .26 0 0 1 .3 .2 .26 .26 0 0 1-.2 .3l-.2 .2M140 206.7v.9M140.7 205.9l2 1.2M140.8 206.2l-.8 .5M140.8 206.2v.9l-.8 .5M157.4 207.9l-.7 1.1 1.1-.6M157.4 207.9l-.6 1 .9-.6"/>
<path d="M159.3 205.3l1-1.5 3-1.8-.3 .4 .2-.3-2.7 1.5-1.2 1.7M162.9 202.3l.1 .1M165.3 217.8l.1 .1M166 216.9l1.7-1.1-.9 1.2-1.4 .9zM166.2 216.8l1.3-.8-.7 1-1.3 .7zM131.3 234.7l.8-.5 .4 .2 .2 .5-.7 .5h-.4zM131.3 234.7l.8-.3 .3 .2 .1 .5M131.9 236.7l1.4-.9-.6 .9-1.3 .7zM133.5 235.7l-1.7 .9-.6 1 1.8-1.1M133.5 235.7l-.5 .8M133.5 235.7l-.5 .7M133.5 235.4v.2l-.1-.2"/>
<path d="M135 230l.3-.1 1.5 1.9-.3 .2zM135 230l-1.8 2.7-3 1.9 1.6 1.9 .1-.2M136.3 231.3l28.2-16.3 1.4 1.6v.4l-.5 .8-32.4 18.7M136.5 232l-1.8 2.6-2.8 1.7-1.5-1.9M136.8 231.8l-2.2 2.9-2.8 1.8"/>
<circle cx="176.4" cy="39.4" r=".31"/>
<circle cx="176.4" cy="39.3" r=".25"/>
<circle cx="141.9" cy="59.4" r=".28"/>
<circle cx="139.6" cy="61.5" r=".5"/>
<circle cx="139.6" cy="61.5" r=".44"/>
<circle cx="73.6" cy="98.6" r=".25"/>
<circle cx="39.4" cy="118.4" r=".32"/>
<circle cx="39.5" cy="118.4" r=".23"/>
<circle cx="247.6" cy="128.5" r=".31"/>
<circle cx="247.7" cy="128.5" r=".27"/>
<circle cx="185.5" cy="145.9" r=".28"/>
<circle cx="213.2" cy="148.6" r=".3"/>
<circle cx="144.8" cy="187.9" r=".31"/>
<circle cx="144.9" cy="187.8" r=".25"/>
<circle cx="110.6" cy="207.7" r=".45"/>
<circle cx="110.6" cy="207.8" r=".54"/>
<circle cx="110.7" cy="207.7" r=".3"/>
<circle cx="110.7" cy="207.7" r=".23"/>
</g>
<g fill="#000">
<circle cx="121" cy="31.9" r=".19"/>
<circle cx="140" cy="60.7" r=".19"/>
<circle cx="140.5" cy="61.3" r=".19"/>
<circle cx="74.8" cy="99.6" r=".19"/>
<circle cx="146.5" cy="95.4" r=".19"/>
<circle cx="80.8" cy="100.8" r=".19"/>
<circle cx="25.3" cy="131.4" r=".19"/>
<circle cx="211.5" cy="150.2" r=".19"/>
<circle cx="212" cy="150.8" r=".19"/>
<circle cx="268.2" cy="158.4" r=".19"/>
<circle cx="268.7" cy="157.7" r=".19"/>
<circle cx="213.3" cy="173.2" r=".19"/>
<circle cx="156.8" cy="208.9" r=".19"/>
<circle cx="163.2" cy="202.1" r=".19"/>
<circle cx="165.4" cy="217.7" r=".19"/>
<circle cx="165.9" cy="217" r=".19"/>
</g>
<g fill="#000">
<circle cx="139.4" cy="61.3" r=".25"/>
<circle cx="139.5" cy="62.2" r=".25"/>
<circle cx="141.5" cy="92" r=".25"/>
<circle cx="141.7" cy="92.7" r=".25"/>
<circle cx="141.9" cy="92.8" r=".25"/>
<circle cx="142" cy="92.7" r=".25"/>
<circle cx="142" cy="92.6" r=".25"/>
<circle cx="144.3" cy="94" r=".25"/>
<circle cx="144.3" cy="93.8" r=".25"/>
<circle cx="144.5" cy="93.6" r=".25"/>
<circle cx="144.8" cy="94.5" r=".25"/>
<circle cx="144.8" cy="94.4" r=".25"/>
<circle cx="144.9" cy="94.4" r=".25"/>
<circle cx="89.4" cy="123" r=".25"/>
<circle cx="89.5" cy="123" r=".25"/>
<circle cx="93.6" cy="121.2" r=".25"/>
<circle cx="182.4" cy="143.8" r=".25"/>
<circle cx="182.5" cy="143.7" r=".25"/>
<circle cx="182.9" cy="144.5" r=".25"/>
<circle cx="182.9" cy="144.4" r=".25"/>
<circle cx="183" cy="144.4" r=".25"/>
<circle cx="183.5" cy="143.2" r=".25"/>
<circle cx="183.8" cy="143.9" r=".25"/>
<circle cx="184" cy="143.9" r=".25"/>
<circle cx="185.4" cy="145.5" r=".25"/>
<circle cx="185.5" cy="145.5" r=".25"/>
<circle cx="185.5" cy="145.4" r=".25"/>
<circle cx="185.8" cy="146.2" r=".25"/>
<circle cx="185.9" cy="146.2" r=".25"/>
<circle cx="185.9" cy="146.1" r=".25"/>
<circle cx="130.9" cy="174.7" r=".25"/>
<circle cx="177.7" cy="174.3" r=".25"/>
<circle cx="177.8" cy="174.3" r=".25"/>
<circle cx="122.4" cy="206.3" r=".25"/>
<circle cx="122.6" cy="206.2" r=".25"/>
<circle cx="156.8" cy="208.9" r=".25"/>
<circle cx="163.2" cy="202.1" r=".25"/>
</g>
<g fill="none" stroke="#000" stroke-width=".3">
<path d="M30.7 58.7l13.7 16.7M65 58.2l-5.9 25.1M221.9 50.3h-14.8l-73.1 22.9M42.4 73.8l.8-.6 1.2 2.2zM82.7 69.9l-9.8 19.2M113.4 61.2l2.6 .2-2.5 .8zM116 61.4l-25.7 3.2M134 73.2l2.2-1.2 .3 .9zM59.2 80.8l.9 .1-1 2.4zM73.6 86.6l.9 .4-1.6 2.1zM44.8 114.9l1 .1-.6 2.5zM45.7 108.6l-.5 8.9"/>
<path d="M280.2 106.3l-22.3 .2-3.3 20.8M254.5 124.8l1 .1-.9 2.4zM91.4 145l2.1-1.6-1.3 2.2zM93.5 143.4l-34.8 39.1-14.3 .1M297.9 154.9l-12.1 .3-23.5 5.4M204.1 160.7l1.3 2.2-.9 .3zM204.1 160.7l15.6 42.2h.3M262.3 160.6l2.3-1 .2 .9zM125 186.9l2.4-1-1.9 1.8zM127.4 185.9l-72 46.4-20.4 .2M154.6 190.3l2.5-.1-.2 1zM154.6 190.3l65.4 12.7"/>
<path d="M263.4 192.3v-6.4h146.6v6.4M263.4 192.3h146.6v6.9M263.4 192.3v64.7h146.6v-57.8M263.4 199.2h146.6M299.8 192.3v64.7M338.4 192.3v64.7M263.4 205.7h146.6M263.4 212.1h146.6M263.4 218.5h146.6M135.6 233.3l1.6 2-.9 .4zM135.6 233.3l9.8 18.6 11.8-.3M153 224.5l2.5 .2-.2 1z"/>
<path d="M153 224.5l15.5 4.7 8.4-.2M263.4 224.9h146.6M263.4 237.8h146.6M263.4 244.2h146.6M263.4 250.6h146.6"/>
<circle cx="27.3" cy="54.6" r="5.2"/>
<circle cx="66.1" cy="53" r="5.2"/>
<circle cx="227.1" cy="50.2" r="5.2"/>
<circle cx="85.1" cy="65.2" r="5.2"/>
<circle cx="45.9" cy="103.3" r="5.2"/>
<circle cx="285.5" cy="106.3" r="5.2"/>
<circle cx="303.1" cy="154.8" r="5.2"/>
<circle cx="39.2" cy="182.7" r="5.2"/>
<circle cx="225.1" cy="204" r="5.2"/>
<circle cx="225.2" cy="204" r="5.2"/>
<circle cx="29.7" cy="232.6" r="5.2"/>
<circle cx="182.1" cy="228.9" r="5.2"/>
<circle cx="162.5" cy="251.5" r="5.2"/>
</g>
<!-- layer: Borda (ISO) -->
<g fill="none" stroke="#000" stroke-width=".7">
<path d="M70 6.1v3.9M140 6.1v3.9M210 0v10l-2.9-4.9h5.8l-2.9 4.9 2.9-4.9M280 6.1v3.9M350 6.1v3.9M6.1 74.3h3.9M410 74.3h3.9M0 148.5h10l-5-2.8v5.7l5-2.9-5 2.9M420 148.5h-10l5-2.8v5.7l-5-2.9 5 2.9M6.1 222.8h3.9M410 222.8h3.9M10 287.1v-277.1h400v277.1h-400h400"/>
<path d="M70 287.1v3.8M140 287.1v3.8M212.9 292l-2.9-4.9 2.9 4.9h-5.8l2.9-4.9v9.9M280 287.1v3.8M350 287.1v3.8"/>
</g>
<path d="M240 257h170v30.1h-170zM272 257v10.1M297 257v10.1M337 257v10.1M360 257v10.1M390 257v10.1M240 267.1h170M315 277h95M315 267.1v20M375 277v10.1M390 277v10.1" fill="none" stroke="#000" stroke-width=".51"/>
<g fill="#000">
<path d="M42.4 73.8l.8-.6 1.2 2.2zM113.4 61.2l2.6 .2-2.5 .8zM134 73.2l2.2-1.2 .3 .9zM59.2 80.8l.9 .1-1 2.4zM73.6 86.6l.9 .4-1.6 2.1zM44.8 114.9l1 .1-.6 2.5zM254.5 124.8l1 .1-.9 2.4zM91.4 145l2.1-1.6-1.3 2.2zM262.3 160.6l2.3-1 .2 .9zM204.1 160.7l1.3 2.2-.9 .3zM125 186.9l2.4-1-1.9 1.8zM154.6 190.3l2.5-.1-.2 1z"/>
<path d="M135.6 233.3l1.6 2-.9 .4zM153 224.5l2.5 .2-.2 1z"/>
</g>
<g font-size="4.8">
<text x="33.7" y="9.6">6</text>
<text x="103.7" y="9.6">5</text>
<text x="173.7" y="9.6">4</text>
<text x="243.7" y="9.6">3</text>
<text x="313.7" y="9.6">2</text>
<text x="383.7" y="9.6">1</text>
<text x="6.2" y="38.9">D</text>
<text x="410.5" y="38.9">D</text>
<text x="225.8" y="52.1">2</text>
<text x="26" y="56.4">5</text>
<text x="64.8" y="54.8">4</text>
<text x="83.8" y="67">1</text>
<text x="44.6" y="105.1">3</text>
<text x="284.1" y="108">3</text>
<text x="6.4" y="113.1">C</text>
<text x="410.7" y="113.1">C</text>
<text x="301.8" y="156.5">5</text>
<text x="37.9" y="184.5">6</text>
<text x="6.4" y="187.4">B</text>
<text x="319" y="190.9">LISTA DE PEÇAS</text>
<text x="410.7" y="187.4">B</text>
<text x="276.1" y="197.5">ITEM</text>
<text x="313" y="197.5">QTDE</text>
<text x="354.5" y="198.2">NÚMERO DA PEÇA</text>
<text x="223.9" y="205.8">2</text>
<text x="280.3" y="204.2">1</text>
<text x="317.8" y="204.2">1</text>
<text x="339.3" y="204.3">Coluna Lateral</text>
<text x="280.3" y="210.7">2</text>
<text x="317.8" y="210.6">4</text>
<text x="339.3" y="210.7">Suporte-Fixador</text>
<text x="280.3" y="217.1">3</text>
<text x="317.8" y="217.1">2</text>
<text x="339.3" y="217.2">Perfil U - 2780</text>
<text x="280.3" y="223.4">4</text>
<text x="317.8" y="223.4">4</text>
<text x="339.3" y="223.6">Tubo Quadrado- 30x30x3 - 2280</text>
<text x="180.8" y="230.7">5</text>
<text x="280.3" y="229.9">5</text>
<text x="317.8" y="229.9">4</text>
<text x="339.3" y="230">Tubo Quadrado - 30 x 30 x 3 -</text>
<text x="28.4" y="234.3">8</text>
<text x="339.3" y="236.4">550</text>
<text x="280.3" y="242.7">6</text>
<text x="317.8" y="242.7">2</text>
<text x="339.3" y="242.8">Coluna Maior</text>
<text x="280.3" y="249.2">7</text>
<text x="317.8" y="249.2">4</text>
<text x="339.3" y="249.2">Limitador-carrinho</text>
<text x="161.1" y="253.4">7</text>
<text x="280.3" y="255.6">8</text>
<text x="317.8" y="255.6">2</text>
<text x="339.3" y="255.6">Coluna menor</text>
<text x="6.4" y="261.7">A</text>
<text x="410.7" y="261.7">A</text>
<text x="316" y="283.3">Montagem-Estrutura</text>
<text x="394.2" y="285">1 / 1</text>
<text x="33.7" y="290.9">6</text>
<text x="103.7" y="290.9">5</text>
<text x="173.7" y="290.9">4</text>
<text x="243.7" y="290.9">3</text>
<text x="313.7" y="290.9">2</text>
<text x="383.7" y="290.9">1</text>
</g>
<g font-size="3.4">
<text x="241" y="266">Rubens</text>
<text x="361" y="265.5">09/11/2025</text>
</g>
<g font-size="2.7">
<text x="241" y="260.1">Projetado por</text>
<text x="273" y="260.1">Verificado por</text>
<text x="298" y="260.1">Aprovado por</text>
<text x="330.3" y="260">Data</text>
<text x="361" y="260">Data</text>
<text x="378.5" y="280.2">Edição</text>
<text x="396.7" y="280.1">Folha</text>
</g>
</svg>
